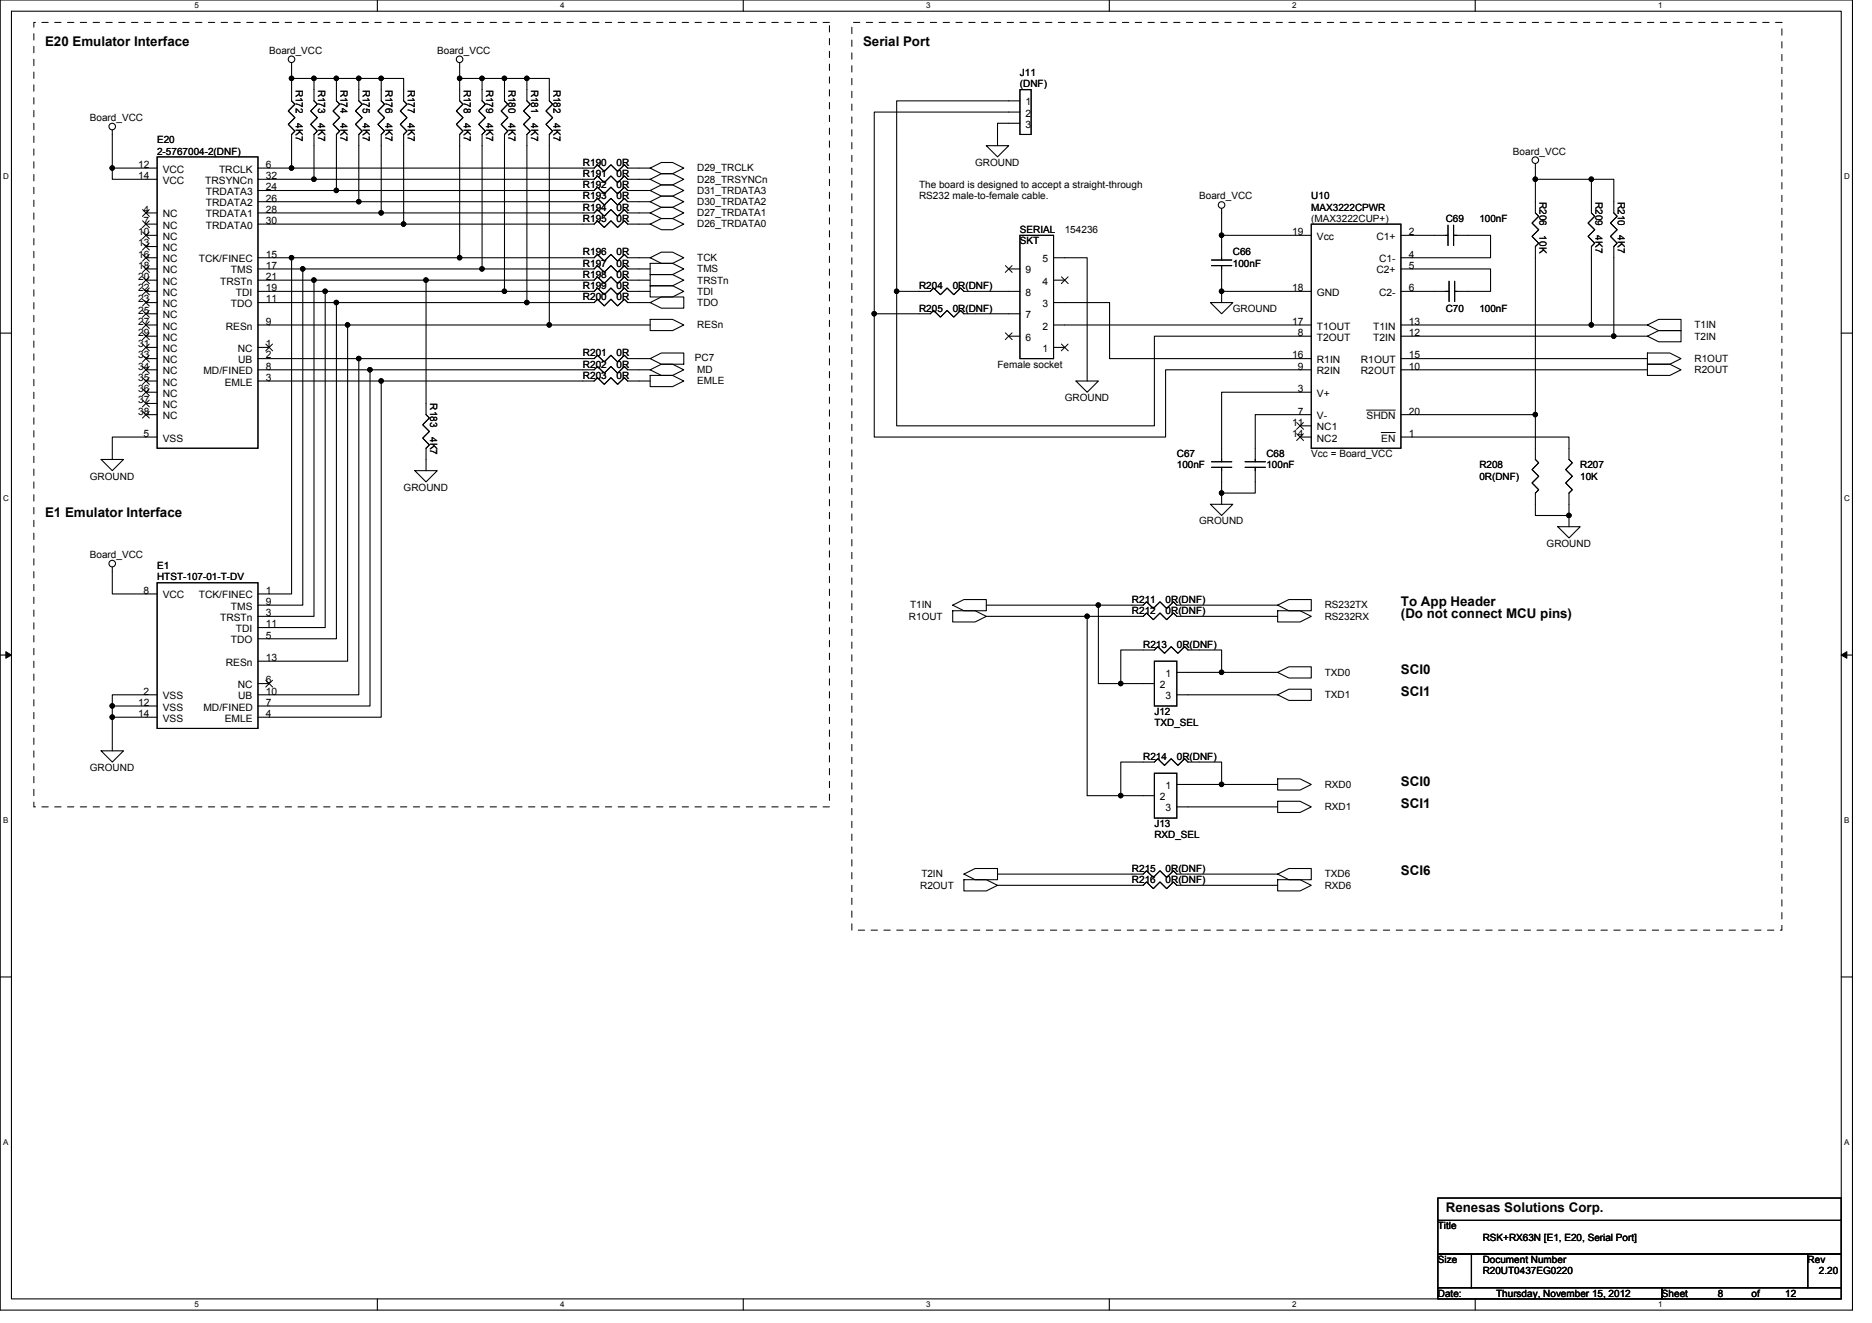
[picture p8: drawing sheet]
<svg xmlns="http://www.w3.org/2000/svg" width="297mm" height="210mm" viewBox="0 0 297 210" stroke-linecap="round" stroke-linejoin="round" font-family="sans-serif">
<path d="M0 0h293.9v207.9h-293.9zM1.8 1.8h290.4v204.3h-290.4z" fill="none" stroke="#000" stroke-width=".17"/>
<g fill="#fff">
<path d="M30.8 .2h.7v1.4h-.7z"/>
<path d="M30.8 206.3h.7v1.4h-.7z"/>
</g>
<path d="M59.9 0v1.8M59.9 206.1v1.8" fill="none" stroke="#000" stroke-width=".17"/>
<g fill="#fff">
<path d="M88.9 .2h.7v1.4h-.7z"/>
<path d="M88.9 206.3h.7v1.4h-.7z"/>
</g>
<path d="M117.9 0v1.8M117.9 206.1v1.8" fill="none" stroke="#000" stroke-width=".17"/>
<g fill="#fff">
<path d="M147 .2h.7v1.4h-.7z"/>
<path d="M147 206.3h.7v1.4h-.7z"/>
</g>
<path d="M176 0v1.8M176 206.1v1.8" fill="none" stroke="#000" stroke-width=".17"/>
<g fill="#fff">
<path d="M205 .2h.7v1.4h-.7z"/>
<path d="M205 206.3h.7v1.4h-.7z"/>
</g>
<path d="M234.1 0v1.8M234.1 206.1v1.8" fill="none" stroke="#000" stroke-width=".17"/>
<g fill="#fff">
<path d="M263.1 .2h.7v1.4h-.7z"/>
<path d="M263.1 206.3h.7v1.4h-.7z"/>
<path d="M.5 27.3h.9v1.4h-.9z"/>
<path d="M292.6 27.3h.9v1.4h-.9z"/>
<path d="M.5 78.4h.9v1.4h-.9z"/>
<path d="M292.6 78.4h.9v1.4h-.9z"/>
</g>
<path d="M0 52.9h1.8M292.2 52.9h1.7" fill="none" stroke="#000" stroke-width=".17"/>
<g fill="#fff">
<path d="M.5 129.5h.8v1.4h-.8z"/>
<path d="M292.6 129.5h.9v1.4h-.9z"/>
</g>
<path d="M0 103.9h1.8M292.2 103.9h1.7" fill="none" stroke="#000" stroke-width=".17"/>
<path d="M.9 103.4l.9 .5-.9 .5zM292.2 103.9l.8-.5v1z" fill="#000" stroke="#000" stroke-width=".16"/>
<g fill="#fff">
<path d="M.5 180.5h.8v1.4h-.8z"/>
<path d="M292.6 180.5h.9v1.4h-.9z"/>
</g>
<g fill="none" stroke="#000" stroke-width=".17">
<path d="M46.3 12.4v3.6l.5 .5-1.1 1.1 1.1 1.1-1.1 1 1.1 1.1-.5 .5v5.4h-5.4M46.3 9.9v2.5M46.3 12.4h3.5v3.6l.6 .5-1.1 1.1 1.1 1.1-1.1 1 1.1 1.1-.6 .5v7.1M49.8 12.4h3.6v3.6l.5 .5-1.1 1.1 1.1 1.1-1.1 1 1.1 1.1-.5 .5v8.9h-12.5M53.4 12.4h3.5v3.6l.6 .5-1.1 1.1 1.1 1.1-1.1 1 1.1 1.1-.6 .5v10.7M56.9 12.4h3.6v3.6l.5 .5-1 1.1 1 1.1-1 1 1 1.1-.5 .5v12.5h-19.6M60.5 12.4h3.5v3.6l.6 .5-1.1 1.1 1.1 1.1-1.1 1 1.1 1.1-.6 .5v14.3M72.9 12.4v3.6l.6 .5-1.1 1.1 1.1 1.1-1.1 1 1.1 1.1-.6 .5v19.6h-26.6M72.9 9.9v2.5M72.9 12.4h3.6v3.6l.5 .5-1 1.1 1 1.1-1 1 1 1.1-.5 .5v21.4M76.5 12.4h3.5M80 12.4v3.6l.6 .5-1.1 1.1 1.1 1.1-1.1 1 1.1 1.1-.6 .5v24.9"/>
<path d="M80 12.4h3.6M83.6 12.4v3.6l.5 .5-1 1.1 1 1.1-1 1 1 1.1-.5 .5v26.7h-30.2M83.6 12.4h3.6v3.6l.5 .5-1.1 1.1 1.1 1.1-1.1 1 1.1 1.1-.5 .5v30.3h16M161.8 14.2h1.8v7.1h-1.8zM161.8 16h-19.5v30.2h5.3l.5-.5 1.1 1.1 1.1-1.1 1 1.1 1.1-1.1 .5 .5h8.9M161.8 17.8h-23.1v32h8.9l.5-.5 1.1 1 1.1-1 1 1 1.1-1 .5 .5h8.9M161.8 19.6h-3.5v3.5M17.8 26.7v1.7h7.1M17.8 20.6v6.1h7.1M23.2 37.3h1.7M23.2 35.6h1.7M23.2 33.8h1.7"/>
<path d="M23.2 39.1h1.7M24.9 24.9h16v46.2h-16zM40.9 28.4h8.9M40.9 32h16M40.9 35.6h23.1M46.3 26.7h48l.5-.6 1.1 1.1 1-1.1 1.1 1.1 1.1-1.1 .5 .6h3.6M49.8 28.4h44.5l.5-.5 1.1 1.1 1-1.1 1.1 1.1 1.1-1.1 .5 .5h3.6M53.4 30.2h40.9l.5-.5 1.1 1.1 1-1.1 1.1 1.1 1.1-1.1 .5 .5h3.6M56.9 32h37.4l.5-.5 1.1 1 1-1 1.1 1 1.1-1 .5 .5h3.6M60.5 33.8h33.8l.5-.5 1.1 1 1-1 1.1 1 1.1-1 .5 .5h3.6M64 35.6h30.3l.5-.6 1.1 1.1 1-1.1 1.1 1.1 1.1-1.1 .5 .6h3.6M103.2 30.2l1.7-.9h1.8l1.8 .9-1.8 .9h-1.8z"/>
<path d="M103.2 32l1.7-.9h1.8l1.8 .9-1.8 .9h-1.8zM103.2 26.7l1.7-.9h1.8l1.8 .9-1.8 .9h-1.8zM103.2 28.4l1.7-.8h1.8l1.8 .8-1.8 .9h-1.8zM103.2 33.8l1.7-.9h1.8l1.8 .9-1.8 .9h-1.8zM103.2 35.6l1.7-.9h1.8l1.8 .9-1.8 .8h-1.8zM156.5 23.1h3.6l-1.8 1.8zM161.8 37.3h5.4v19.6h-5.4zM193.8 37.3h14.3M193.8 33.1v4.2M193.8 37.3v4M208.1 35.6h14.2v35.5h-14.2zM222.3 37.3h7.5"/>
<path d="M229.8 35.7v3.2M230.6 37.3h5.9v3.6h-14.2M230.6 35.7v3.2M243.6 28.4v5.4l.6 .5-1.1 1.1 1.1 1-1.1 1.1 1.1 1.1-.6 .5v26.7M243.6 26v2.4M243.6 28.4h8.9v5.4l.5 .5-1 1.1 1 1-1 1.1 1 1.1-.5 .5v12.5h-30.2M252.5 28.4h3.6v5.4l.5 .5-1.1 1.1 1.1 1-1.1 1.1 1.1 1.1-.5 .5v14.2h-33.8M23.2 40.9h1.7M23.2 49.8h1.7M23.2 46.2h1.7M23.2 51.6h1.7M23.2 53.3h1.7"/>
<path d="M23.2 56.9h1.7M23.2 58.7h1.7M23.2 42.7h1.7M23.2 44.4h1.7M23.2 48h1.7M23.2 55.1h1.7M40.9 42.7h7.1M40.9 46.2h10.7M40.9 40.9h5.4M40.9 44.4h8.9M40.9 48h12.5M40.9 58.7h17.8"/>
<path d="M40.9 55.1h1.8M46.3 40.9v53.3h-5.4M48 42.7h28.5M48 42.7v53.3h-7.1M49.8 44.4h17.8M49.8 44.5v53.3h-8.9M51.6 46.2h28.4M51.6 46.2v53.4h-10.7M53.4 48v53.3h-12.5M55.2 51.6h-14.3M55.2 51.6h32M55.2 51.6v53.3h-14.3"/>
<path d="M56.9 56.9h-16M56.9 56.9v53.3h-16M56.9 56.9h37.4l.5-.5 1.1 1 1-1 1.1 1 1.1-1 .5 .5h3.6M58.7 58.7v53.3h-17.8M58.7 58.7h35.6l.5-.6 1.1 1.1 1-1.1 1.1 1.1 1.1-1.1 .5 .6h3.6M67.6 44.4v21.4l.5 .5-1 1.1 1 1.1-1 1 1 1.1-.5 .5v3.6M67.6 44.4h26.7l.5-.5 1.1 1.1 1-1.1 1.1 1.1 1.1-1.1 .5 .5h3.6M72.9 40.9h21.4l.5-.5 1.1 1 1-1 1.1 1 1.1-1 .5 .5h3.6M76.5 42.7h17.8l.5-.6 1.1 1.1 1-1.1 1.1 1.1 1.1-1.1 .5 .6h3.6M80 46.2h14.3l.5-.5 1.1 1.1 1-1.1 1.1 1.1 1.1-1.1 .5 .5h3.6M83.6 48h10.7l.5-.5 1.1 1 1-1 1.1 1 1.1-1 .5 .5h3.6M103.2 56.9l1.7-.9h3.6v1.8h-3.6z"/>
<path d="M103.2 41.8h3.5l1.8 .9-1.8 .9h-3.5zM103.2 43.6h3.5l1.8 .9-1.8 .8h-3.5zM103.2 45.3h3.5l1.8 .9-1.8 .9h-3.5zM103.2 48l1.7-.9h3.6v1.8h-3.6zM103.2 50.7h3.5l1.8 .9-1.8 .9h-3.5zM103.2 58.7l1.7-.9h1.8l1.8 .9-1.8 .9h-1.8zM103.2 59.6h3.5l1.8 .9-1.8 .8h-3.5zM103.2 40.9l1.7-.9h1.8l1.8 .9-1.8 .9h-1.8zM138.7 49.8v19.5h46.3v-10.6h23.1M142.3 46.2v21.4h40.9v-14.3h24.9M160.1 53.3h1.7M160.1 42.7h1.7"/>
<path d="M167.2 40.9h5.3v19.6M167.2 51.6h40.9M167.2 48h8.9v8.9h32M167.2 44.4h1.7M167.2 55.1h1.7M192.1 48h3.5l-1.8 1.8zM192.2 42.1h3.2M192.2 41.3h3.2M193.8 46.2h14.3M193.8 42.1v4.1M193.8 46.2v1.8M222.3 42.7h14.2v3.5h-5.7"/>
<path d="M222.3 46.2h7.6M222.3 56.9h39.1M229.9 44.6v3.2M230.8 44.6v3.2M252.5 51.6h8.9M256.1 53.3h5.3M261.4 51.6l1.8-.9h3.5v1.8h-3.5zM261.4 53.3l1.8-.8h3.5v1.7h-3.5zM261.4 56h3.6l1.7 .9-1.7 .9h-3.6zM261.4 57.8h3.6l1.7 .9-1.7 .9h-3.6zM261.4 58.7h-39.1M16 72.9h3.6l-1.8 1.8z"/>
<path d="M23.2 62.2h1.7M23.2 65.8h1.7M23.2 60.5h1.7M23.2 64h1.7M24.9 69.3h-7.1v3.6M60.5 60.5h-19.6M60.5 60.5v53.3h-19.6M60.5 60.5h33.8l.5-.6 1.1 1.1 1-1.1 1.1 1.1 1.1-1.1 .5 .6h3.6M65.8 74.7h3.6l-1.8 1.8zM170.7 60.5h3.6l-1.8 1.7zM192.2 74.1h3.2M192.2 73.3h3.2"/>
<path d="M193.8 74.1v4.1M197.6 74.1h3.2M197.6 73.3h3.2M199.2 74.1v4.1h-5.4v1.8M206.3 67.6h1.8M206.3 69.3h1.8M208.1 62.2h-14.3v11.1M208.1 65.8h-8.9v7.5M222.3 65.8h21.3M222.3 69.3h26.7v3.6l.5 .5-1.1 1.1 1.1 1.1-1.1 1 1.1 1.1-.5 .5v3.6M243.6 65.8v7.1l.6 .5-1.1 1.1 1.1 1.1-1.1 1 1.1 1.1-.6 .5v3.6h5.4v1.8M17.8 90v4.2h7.1"/>
<path d="M24.9 92.5h16v23.1h-16zM151.2 96l1.7-.9h3.6v1.8h-3.6zM151.2 96.9h3.5l1.8 .9-1.8 .9h-3.5zM156.5 96h17.8M156.5 97.8h16M172.5 97.8v28.4h5.3v-5.3h5.4l.5-.5 1.1 1 1-1 1.1 1 1.1-1 .5 .5h5.3v3.6M172.5 97.8h8.9l.5-.5 1.1 1 1.1-1 1 1 1.1-1 .5 .5h16M174.3 96v12.5h3.5M192.1 80h3.5l-1.8 1.8zM202.7 96h-16l-.5-.5-1.1 1-1-1-1.1 1-1.1-1-.5 .5h-7.1M202.7 96l1.8-.9h3.6v1.8h-3.6zM202.7 96.9h3.6l1.8 .9-1.8 .9h-3.6z"/>
<path d="M247.2 83.6h3.5l-1.7 1.7zM16 119.1h3.6l-1.8 1.8zM24.9 110.2h-7.1v1.8M24.9 112h-7.1v1.8M24.9 113.8h-7.1v5.3M40.9 108.5h1.8M177.8 108.5h5.4M183.2 104.9h3.5v7.1h-3.5zM186.7 106.7h7.1M193.8 106.7v-3.6h-5.3l-.5-.5-1.1 1.1-1.1-1.1-1 1.1-1.1-1.1-.5 .5h-5.4v5.4M193.8 106.7h8.9M202.7 110.2h-16"/>
<path d="M202.7 106.7l1.8-.9h3.6v1.8h-3.6zM202.7 110.2l1.8-.9h3.6v1.8h-3.6zM152.9 138.7l1.8-.9h3.6v1.8h-3.6zM152.9 139.6h3.6l1.8 .9-1.8 .9h-3.6zM158.3 138.7h23.1l.5-.5 1.1 1 1.1-1 1 1 1.1-1 .5 .5h16M177.8 126.2h5.4M183.2 122.7h3.5v7.1h-3.5zM186.7 124.5h7.1M193.8 124.5h8.9M202.7 128h-16M202.7 123.6h3.6l1.8 .9-1.8 .8h-3.6zM202.7 127.1h3.6l1.8 .9-1.8 .9h-3.6z"/>
<path d="M202.7 138.7l1.8-.9h3.6v1.8h-3.6zM202.7 139.6h3.6l1.8 .9-1.8 .9h-3.6zM0 155h1.8M158.3 140.5h23.1l.5-.6 1.1 1.1 1.1-1.1 1 1.1 1.1-1.1 .5 .6h16M292.2 155h1.7M228.2 190.1h64v3.5h-64zM228.2 193.6h64v5.4h-64zM228.2 199h5.3v5.3h-5.3zM233.5 199h53.3v5.3h-53.3zM286.8 199h5.4v5.3h-5.4zM228.2 204.3h35.5v1.8h-35.5zM263.7 204.3h28.5v1.8h-28.5z"/>
<circle cx="46.3" cy="9.4" r=".52"/>
<circle cx="72.9" cy="9.4" r=".52"/>
<circle cx="17.8" cy="20.1" r=".52"/>
<circle cx="193.8" cy="32.5" r=".52"/>
<circle cx="243.6" cy="25.4" r=".52"/>
<circle cx="17.8" cy="89.4" r=".52"/>
</g>
<g fill="#000" stroke="#000" stroke-width=".17">
<circle cx="46.3" cy="12.4" r=".35"/>
<circle cx="49.8" cy="12.4" r=".35"/>
<circle cx="53.4" cy="12.4" r=".35"/>
<circle cx="56.9" cy="12.4" r=".35"/>
<circle cx="60.5" cy="12.4" r=".35"/>
<circle cx="72.9" cy="12.4" r=".35"/>
<circle cx="76.5" cy="12.4" r=".35"/>
<circle cx="80" cy="12.4" r=".35"/>
<circle cx="83.6" cy="12.4" r=".35"/>
<circle cx="17.8" cy="26.7" r=".35"/>
<circle cx="46.3" cy="26.7" r=".35"/>
<circle cx="49.8" cy="28.4" r=".35"/>
<circle cx="53.4" cy="30.2" r=".35"/>
<circle cx="56.9" cy="32" r=".35"/>
<circle cx="60.5" cy="33.8" r=".35"/>
<circle cx="64" cy="35.5" r=".35"/>
<circle cx="193.8" cy="37.3" r=".35"/>
<circle cx="243.6" cy="28.4" r=".35"/>
<circle cx="252.5" cy="28.4" r=".35"/>
<circle cx="46.3" cy="40.9" r=".35"/>
<circle cx="48" cy="42.7" r=".35"/>
<circle cx="49.8" cy="44.4" r=".35"/>
<circle cx="51.6" cy="46.2" r=".35"/>
<circle cx="53.4" cy="48" r=".35"/>
<circle cx="55.1" cy="51.5" r=".35"/>
<circle cx="56.9" cy="56.9" r=".35"/>
<circle cx="58.7" cy="58.7" r=".35"/>
<circle cx="67.6" cy="44.4" r=".35"/>
<circle cx="72.9" cy="40.9" r=".35"/>
<circle cx="76.5" cy="42.7" r=".35"/>
<circle cx="80" cy="46.2" r=".35"/>
<circle cx="83.6" cy="48" r=".35"/>
<circle cx="87.1" cy="51.5" r=".35"/>
<circle cx="138.7" cy="49.8" r=".35"/>
<circle cx="142.3" cy="46.2" r=".35"/>
<circle cx="193.8" cy="46.2" r=".35"/>
<circle cx="252.5" cy="51.5" r=".35"/>
<circle cx="256.1" cy="53.3" r=".35"/>
<circle cx="60.5" cy="60.4" r=".35"/>
<circle cx="193.8" cy="78.2" r=".35"/>
<circle cx="243.6" cy="65.8" r=".35"/>
<circle cx="172.5" cy="97.8" r=".35"/>
<circle cx="174.3" cy="96" r=".35"/>
<circle cx="248.9" cy="81.8" r=".35"/>
<circle cx="17.8" cy="113.8" r=".35"/>
<circle cx="17.8" cy="112" r=".35"/>
<circle cx="177.8" cy="108.4" r=".35"/>
<circle cx="193.8" cy="106.7" r=".35"/>
<circle cx="177.8" cy="126.2" r=".35"/>
<circle cx="193.8" cy="124.4" r=".35"/>
</g>
<path d="M5.4 3.6h126.2v124.4h-126.2zM135.2 3.6h147.5v144h-147.5z" fill="none" stroke="#000" stroke-width=".16" stroke-dasharray="1 1 1 1 1 1 1 1"/>
<g fill="none" stroke="#000" stroke-width=".16">
<path d="M22.6 33.3l1.1 1M22.6 35l1.1 1.1M22.6 36.8l1.1 1.1M22.6 38.6l1.1 1.1M23.7 33.3l-1.1 1M23.7 35l-1.1 1.1M23.7 36.8l-1.1 1.1M23.7 38.6l-1.1 1.1M22.6 40.4l1.1 1M22.6 42.1l1.1 1.1M22.6 43.9l1.1 1.1M22.6 45.7l1.1 1.1"/>
<path d="M22.6 47.5l1.1 1.1M22.6 49.3l1.1 1M22.6 51l1.1 1.1M22.6 52.8l1.1 1.1M22.6 54.6l1.1 1.1M22.6 56.4l1.1 1M22.6 59.9l1.1 1.1M22.6 58.1l1.1 1.1M23.7 40.4l-1.1 1M23.7 42.1l-1.1 1.1M23.7 43.9l-1.1 1.1M23.7 45.7l-1.1 1.1"/>
<path d="M23.7 47.5l-1.1 1.1M23.7 49.3l-1.1 1M23.7 51l-1.1 1.1M23.7 52.8l-1.1 1.1M23.7 54.6l-1.1 1.1M23.7 56.4l-1.1 1M23.7 59.9l-1.1 1.1M23.7 58.1l-1.1 1.1M42.2 54.6l1.1 1.1M43.2 54.6l-1 1.1M159.5 52.8l1.1 1.1M159.5 42.1l1.1 1.1"/>
<path d="M160.6 52.8l-1.1 1.1M160.6 42.1l-1.1 1.1M168.4 54.6l1.1 1.1M168.4 43.9l1.1 1.1M169.5 54.6l-1.1 1.1M169.5 43.9l-1.1 1.1M22.6 65.3l1.1 1M22.6 63.5l1.1 1.1M22.6 61.7l1.1 1.1M23.7 65.3l-1.1 1M23.7 63.5l-1.1 1.1M23.7 61.7l-1.1 1.1"/>
<path d="M205.8 67l1 1.1M205.8 68.8l1 1.1M206.8 67l-1.1 1.1M206.8 68.8l-1.1 1.1M216.8 65.1h4.6M219.2 68.6h2.2M42.2 107.9l1.1 1.1M43.2 107.9l-1 1.1"/>
</g>
<g font-size="2.1">
<text x="7.2" y="7.3">E20 Emulator Interface</text>
<text x="136.9" y="7.3">Serial Port</text>
<text x="7.2" y="82">E1 Emulator Interface</text>
<text x="222.3" y="96.2">To App Header</text>
<text x="222.3" y="98">(Do not connect MCU pins)</text>
<text x="222.3" y="106.9">SCI0</text>
<text x="222.3" y="110.4">SCI1</text>
<text x="222.3" y="124.7">SCI0</text>
<text x="222.3" y="128.2">SCI1</text>
<text x="222.3" y="138.9">SCI6</text>
<text x="229.4" y="192.2">Renesas Solutions Corp.</text>
</g>
<g font-size="1.6">
<text x="42.7" y="8.5">Board_VCC</text>
<text x="69.4" y="8.5">Board_VCC</text>
<text x="46.9" y="14.2" transform="rotate(90 46.9 14.2)">R172</text>
<text x="50.5" y="14.2" transform="rotate(90 50.5 14.2)">R173</text>
<text x="54" y="14.2" transform="rotate(90 54 14.2)">R174</text>
<text x="57.6" y="14.2" transform="rotate(90 57.6 14.2)">R175</text>
<text x="61.1" y="14.2" transform="rotate(90 61.1 14.2)">R176</text>
<text x="64.7" y="14.2" transform="rotate(90 64.7 14.2)">R177</text>
<text x="73.6" y="14.2" transform="rotate(90 73.6 14.2)">R178</text>
<text x="77.1" y="14.2" transform="rotate(90 77.1 14.2)">R179</text>
<text x="80.7" y="14.2" transform="rotate(90 80.7 14.2)">R180</text>
<text x="84.3" y="14.2" transform="rotate(90 84.3 14.2)">R181</text>
<text x="87.8" y="14.2" transform="rotate(90 87.8 14.2)">R182</text>
<text x="161.8" y="12.1">J11</text>
<text x="161.8" y="13.9">(DNF)</text>
<text x="162.7" y="16.7">1</text>
<text x="14.3" y="19.2">Board_VCC</text>
<text x="24.9" y="22.8">E20</text>
<text x="46.9" y="19.6" transform="rotate(90 46.9 19.6)">4K7</text>
<text x="50.5" y="19.6" transform="rotate(90 50.5 19.6)">4K7</text>
<text x="54" y="19.6" transform="rotate(90 54 19.6)">4K7</text>
<text x="57.6" y="19.6" transform="rotate(90 57.6 19.6)">4K7</text>
<text x="61.1" y="19.6" transform="rotate(90 61.1 19.6)">4K7</text>
<text x="64.7" y="19.6" transform="rotate(90 64.7 19.6)">4K7</text>
<text x="73.6" y="19.6" transform="rotate(90 73.6 19.6)">4K7</text>
<text x="77.1" y="19.6" transform="rotate(90 77.1 19.6)">4K7</text>
<text x="80.7" y="19.6" transform="rotate(90 80.7 19.6)">4K7</text>
<text x="84.3" y="19.6" transform="rotate(90 84.3 19.6)">4K7</text>
<text x="87.8" y="19.6" transform="rotate(90 87.8 19.6)">4K7</text>
<text x="162.7" y="18.5">2</text>
<text x="162.7" y="20.3">3</text>
<text x="21.9" y="26.6">12</text>
<text x="21.9" y="28.4">14</text>
<text x="24.9" y="24.5">2-5767004-2(DNF)</text>
<text x="25.8" y="27.4">VCC</text>
<text x="25.8" y="29.2">VCC</text>
<text x="32.6" y="29.2">TRSYNCn</text>
<text x="34.8" y="27.4">TRCLK</text>
<text x="42.2" y="28.4">32</text>
<text x="42.2" y="26.6">6</text>
<text x="92.5" y="26.3">R190</text>
<text x="92.5" y="29.9">R192</text>
<text x="92.5" y="28.1">R191</text>
<text x="97.8" y="26.3">0R</text>
<text x="97.8" y="29.9">0R</text>
<text x="97.8" y="28.1">0R</text>
<text x="110.6" y="27.2">D29_TRCLK</text>
<text x="110.6" y="29">D28_TRSYNCn</text>
<text x="145.8" y="29.9">The board is designed to accept a straight-through</text>
<text x="154.7" y="26.3">GROUND</text>
<text x="240.1" y="24.5">Board_VCC</text>
<text x="22.8" y="33.8">4</text>
<text x="22.8" y="35.5">7</text>
<text x="25.8" y="34.5">NC</text>
<text x="32.7" y="30.9">TRDATA3</text>
<text x="32.7" y="32.7">TRDATA2</text>
<text x="32.7" y="34.5">TRDATA1</text>
<text x="42.2" y="30.2">24</text>
<text x="42.2" y="32">26</text>
<text x="42.2" y="33.8">28</text>
<text x="42.2" y="35.5">30</text>
<text x="92.5" y="31.6">R193</text>
<text x="92.5" y="35.2">R195</text>
<text x="92.5" y="33.4">R194</text>
<text x="97.8" y="31.6">0R</text>
<text x="97.8" y="35.2">0R</text>
<text x="97.8" y="33.4">0R</text>
<text x="110.6" y="30.8">D31_TRDATA3</text>
<text x="110.6" y="32.5">D30_TRDATA2</text>
<text x="110.6" y="34.3">D27_TRDATA1</text>
<text x="145.8" y="31.6">RS232 male-to-female cable.</text>
<text x="190.3" y="31.6">Board_VCC</text>
<text x="208.1" y="35.2">(MAX3222CUP+)</text>
<text x="208.1" y="31.6">U10</text>
<text x="208.1" y="33.4">MAX3222CPWR</text>
<text x="229.4" y="35.2">C69</text>
<text x="234.7" y="35.2">100nF</text>
<text x="244.3" y="32" transform="rotate(90 244.3 32)">R206</text>
<text x="253.2" y="32" transform="rotate(90 253.2 32)">R209</text>
<text x="256.7" y="32" transform="rotate(90 256.7 32)">R210</text>
<text x="21.9" y="37.3">10</text>
<text x="21.9" y="39.1">13</text>
<text x="21.9" y="40.9">16</text>
<text x="25.8" y="36.3">NC</text>
<text x="25.8" y="38.1">NC</text>
<text x="25.8" y="39.8">NC</text>
<text x="25.8" y="41.6">NC</text>
<text x="31.5" y="41.6">TCK/FINEC</text>
<text x="32.7" y="36.3">TRDATA0</text>
<text x="42.2" y="40.9">15</text>
<text x="92.5" y="40.5">R196</text>
<text x="97.8" y="40.5">0R</text>
<text x="110.6" y="41.4">TCK</text>
<text x="110.6" y="36.1">D26_TRDATA0</text>
<text x="161.8" y="38.8">SKT</text>
<text x="161.8" y="37">SERIAL</text>
<text x="165.4" y="41.6">5</text>
<text x="168.9" y="37">154236</text>
<text x="195.6" y="40.5">C66</text>
<text x="205" y="37.3">19</text>
<text x="209" y="38.1">Vcc</text>
<text x="218.4" y="38.1">C1+</text>
<text x="218.8" y="41.6">C1-</text>
<text x="223.5" y="40.9">4</text>
<text x="223.5" y="37.3">2</text>
<text x="244.3" y="37.3" transform="rotate(90 244.3 37.3)">10K</text>
<text x="253.2" y="37.3" transform="rotate(90 253.2 37.3)">4K7</text>
<text x="256.7" y="37.3" transform="rotate(90 256.7 37.3)">4K7</text>
<text x="21.9" y="42.7">18</text>
<text x="21.9" y="44.4">20</text>
<text x="21.9" y="46.2">22</text>
<text x="21.9" y="48">23</text>
<text x="25.8" y="43.4">NC</text>
<text x="25.8" y="45.2">NC</text>
<text x="25.8" y="46.9">NC</text>
<text x="34.9" y="45.2">TRSTn</text>
<text x="36.6" y="43.4">TMS</text>
<text x="37.4" y="46.9">TDI</text>
<text x="42.2" y="44.4">21</text>
<text x="42.2" y="46.2">19</text>
<text x="42.2" y="42.7">17</text>
<text x="42.2" y="48">11</text>
<text x="92.5" y="44.1">R198</text>
<text x="92.5" y="47.6">R200</text>
<text x="92.5" y="42.3">R197</text>
<text x="92.5" y="45.9">R199</text>
<text x="97.8" y="44.1">0R</text>
<text x="97.8" y="47.6">0R</text>
<text x="97.8" y="42.3">0R</text>
<text x="97.8" y="45.9">0R</text>
<text x="110.6" y="43.2">TMS</text>
<text x="110.6" y="45">TRSTn</text>
<text x="110.6" y="46.8">TDI</text>
<text x="145.8" y="45.9">R204</text>
<text x="151.2" y="45.9">0R(DNF)</text>
<text x="162.7" y="46.9">8</text>
<text x="162.7" y="43.4">9</text>
<text x="165.4" y="45.2">4</text>
<text x="195.6" y="42.3">100nF</text>
<text x="205" y="46.2">18</text>
<text x="209" y="46.9">GND</text>
<text x="218.4" y="43.4">C2+</text>
<text x="218.8" y="46.9">C2-</text>
<text x="223.5" y="46.2">6</text>
<text x="223.5" y="42.7">5</text>
<text x="21.9" y="49.8">25</text>
<text x="21.9" y="51.5">27</text>
<text x="21.9" y="53.3">29</text>
<text x="25.8" y="48.7">NC</text>
<text x="25.8" y="50.5">NC</text>
<text x="25.8" y="52.3">NC</text>
<text x="35.8" y="52.3">RESn</text>
<text x="36.6" y="48.7">TDO</text>
<text x="42.2" y="51.5">9</text>
<text x="110.6" y="48.5">TDO</text>
<text x="110.6" y="52.1">RESn</text>
<text x="145.8" y="49.4">R205</text>
<text x="151.2" y="49.4">0R(DNF)</text>
<text x="162.7" y="50.5">7</text>
<text x="165.4" y="52.3">2</text>
<text x="165.4" y="48.7">3</text>
<text x="195.6" y="49.4">GROUND</text>
<text x="205" y="51.5">17</text>
<text x="205.9" y="53.3">8</text>
<text x="209" y="52.3">T1OUT</text>
<text x="217.9" y="52.3">T1IN</text>
<text x="223.5" y="51.5">13</text>
<text x="223.5" y="53.3">12</text>
<text x="229.4" y="49.4">C70</text>
<text x="234.7" y="49.4">100nF</text>
<text x="268.9" y="52.1">T1IN</text>
<text x="268.9" y="53.9">T2IN</text>
<text x="21.9" y="55.1">31</text>
<text x="21.9" y="56.9">33</text>
<text x="21.9" y="58.7">34</text>
<text x="25.8" y="54.1">NC</text>
<text x="25.8" y="55.8">NC</text>
<text x="25.8" y="57.6">NC</text>
<text x="25.8" y="59.4">NC</text>
<text x="32.3" y="59.4">MD/FINED</text>
<text x="37.7" y="55.8">NC</text>
<text x="37.8" y="57.6">UB</text>
<text x="42.2" y="55.1">1</text>
<text x="42.2" y="56.9">2</text>
<text x="42.2" y="58.7">8</text>
<text x="92.5" y="56.5">R201</text>
<text x="92.5" y="58.3">R202</text>
<text x="97.8" y="56.5">0R</text>
<text x="97.8" y="58.3">0R</text>
<text x="110.3" y="57.3">PC7</text>
<text x="110.6" y="59.2">MD</text>
<text x="158.3" y="58.3">Female socket</text>
<text x="162.7" y="54.1">6</text>
<text x="165.4" y="55.8">1</text>
<text x="205" y="56.9">16</text>
<text x="205.9" y="58.7">9</text>
<text x="209" y="54.1">T2OUT</text>
<text x="209" y="57.6">R1IN</text>
<text x="209" y="59.4">R2IN</text>
<text x="215.9" y="57.6">R1OUT</text>
<text x="215.9" y="59.4">R2OUT</text>
<text x="217.9" y="54.1">T2IN</text>
<text x="223.5" y="56.9">15</text>
<text x="223.5" y="58.7">10</text>
<text x="268.9" y="57.4">R1OUT</text>
<text x="268.9" y="59.2">R2OUT</text>
<text x="21.9" y="65.8">38</text>
<text x="21.9" y="64">37</text>
<text x="21.9" y="62.2">36</text>
<text x="21.9" y="60.4">35</text>
<text x="25.8" y="64.7">NC</text>
<text x="25.8" y="62.9">NC</text>
<text x="25.8" y="61.2">NC</text>
<text x="35.7" y="61.2">EMLE</text>
<text x="42.2" y="60.4">3</text>
<text x="68.3" y="64" transform="rotate(90 68.3 64)">R183</text>
<text x="92.5" y="60.1">R203</text>
<text x="97.8" y="60.1">0R</text>
<text x="110.6" y="61">EMLE</text>
<text x="168.9" y="63.6">GROUND</text>
<text x="205.9" y="62.2">3</text>
<text x="205.9" y="65.8">7</text>
<text x="209" y="62.9">V+</text>
<text x="223.5" y="65.8">20</text>
<text x="22.8" y="69.3">5</text>
<text x="25.8" y="70.1">VSS</text>
<text x="25.8" y="66.5">NC</text>
<text x="68.3" y="69.3" transform="rotate(90 68.3 69.3)">4K7</text>
<text x="205" y="67.5">11</text>
<text x="205" y="69.3">14</text>
<text x="209" y="66.5">V-</text>
<text x="209" y="68.3">NC1</text>
<text x="209" y="70.1">NC2</text>
<text x="216.8" y="66.5">SHDN</text>
<text x="219.2" y="70.1">EN</text>
<text x="223.5" y="69.3">1</text>
<text x="14.3" y="76.1">GROUND</text>
<text x="64" y="77.9">GROUND</text>
<text x="186.7" y="72.5">C67</text>
<text x="186.7" y="74.3">100nF</text>
<text x="201" y="72.5">C68</text>
<text x="201" y="74.3">100nF</text>
<text x="208.1" y="72.5">Vcc = Board_VCC</text>
<text x="234.7" y="74.3">R208</text>
<text x="234.7" y="76.1">0R(DNF)</text>
<text x="250.7" y="74.3">R207</text>
<text x="250.7" y="76.1">10K</text>
<text x="190.3" y="83.2">GROUND</text>
<text x="14.3" y="88.5">Board_VCC</text>
<text x="245.4" y="86.8">GROUND</text>
<text x="22.8" y="94.2">8</text>
<text x="24.9" y="90.3">E1</text>
<text x="24.9" y="92.1">HTST-107-01-T-DV</text>
<text x="25.8" y="95">VCC</text>
<text x="31.5" y="95">TCK/FINEC</text>
<text x="42.2" y="94.2">1</text>
<text x="42.2" y="96">9</text>
<text x="179.6" y="95.7">R211</text>
<text x="185" y="95.7">0R(DNF)</text>
<text x="34.9" y="98.5">TRSTn</text>
<text x="36.6" y="96.7">TMS</text>
<text x="37.4" y="100.3">TDI</text>
<text x="42.2" y="97.8">3</text>
<text x="42.2" y="99.5">11</text>
<text x="42.2" y="101.3">5</text>
<text x="144.2" y="98.3">R1OUT</text>
<text x="144.4" y="96.5">T1IN</text>
<text x="179.6" y="97.4">R212</text>
<text x="185" y="97.4">0R(DNF)</text>
<text x="210.2" y="96.5">RS232TX</text>
<text x="210.2" y="98.3">RS232RX</text>
<text x="35.8" y="105.6">RESn</text>
<text x="36.6" y="102.1">TDO</text>
<text x="42.2" y="104.9">13</text>
<text x="181.4" y="102.8">R213</text>
<text x="185" y="107.4">1</text>
<text x="186.7" y="102.8">0R(DNF)</text>
<text x="210.2" y="107.2">TXD0</text>
<text x="21.9" y="112">12</text>
<text x="21.9" y="113.8">14</text>
<text x="22.8" y="110.2">2</text>
<text x="25.8" y="111">VSS</text>
<text x="25.8" y="112.7">VSS</text>
<text x="32.3" y="112.7">MD/FINED</text>
<text x="37.7" y="109.2">NC</text>
<text x="37.8" y="111">UB</text>
<text x="42.2" y="108.4">6</text>
<text x="42.2" y="110.2">10</text>
<text x="42.2" y="113.8">4</text>
<text x="42.2" y="112">7</text>
<text x="183.2" y="113.4">J12</text>
<text x="184.1" y="109.2">2</text>
<text x="185" y="111">3</text>
<text x="210.2" y="110.8">TXD1</text>
<text x="25.8" y="114.5">VSS</text>
<text x="35.7" y="114.5">EMLE</text>
<text x="183.2" y="115.2">TXD_SEL</text>
<text x="14.3" y="122.3">GROUND</text>
<text x="181.4" y="120.5">R214</text>
<text x="185" y="125.2">1</text>
<text x="186.7" y="120.5">0R(DNF)</text>
<text x="210.2" y="125">RXD0</text>
<text x="183.2" y="131.2">J13</text>
<text x="184.1" y="127">2</text>
<text x="185" y="128.7">3</text>
<text x="210.2" y="128.5">RXD1</text>
<text x="183.2" y="133">RXD_SEL</text>
<text x="146" y="141">R2OUT</text>
<text x="146.2" y="139.2">T2IN</text>
<text x="179.6" y="138.3">R215</text>
<text x="179.6" y="140.1">R216</text>
<text x="185" y="138.3">0R(DNF)</text>
<text x="185" y="140.1">0R(DNF)</text>
<text x="210.2" y="139.2">TXD6</text>
<text x="210.2" y="141">RXD6</text>
<text x="228.2" y="195.1">Title</text>
<text x="235.3" y="196.8">RSK+RX63N [E1, E20, Serial Port]</text>
<text x="228.2" y="200.4">Size</text>
<text x="235.3" y="200.4">Document Number</text>
<text x="235.3" y="202.2">R20UT0437EG0220</text>
<text x="286.8" y="200.4">Rev</text>
<text x="288.6" y="202.2">2.20</text>
<text x="228.2" y="205.7">Date:</text>
<text x="237.4" y="205.7">Thursday, November 15, 2012</text>
<text x="263.7" y="205.7">Sheet</text>
<text x="272.6" y="205.7">8</text>
<text x="277.9" y="205.7">of</text>
<text x="283.3" y="205.7">12</text>
</g>
<g font-size="1.3">
<text x="30.8" y="1.3">5</text>
<text x="88.9" y="1.3">4</text>
<text x="147" y="1.3">3</text>
<text x="205" y="1.3">2</text>
<text x="263.1" y="1.3">1</text>
<text x=".5" y="28.4">D</text>
<text x="292.6" y="28.4">D</text>
<text x=".5" y="79.5">C</text>
<text x="292.6" y="79.5">C</text>
<text x=".5" y="130.6">B</text>
<text x="292.6" y="130.6">B</text>
<text x=".5" y="181.7">A</text>
<text x="292.6" y="181.7">A</text>
<text x="30.8" y="207.4">5</text>
<text x="88.9" y="207.4">4</text>
<text x="147" y="207.4">3</text>
<text x="205" y="207.4">2</text>
<text x="263.1" y="207.4">1</text>
</g>
</svg>
